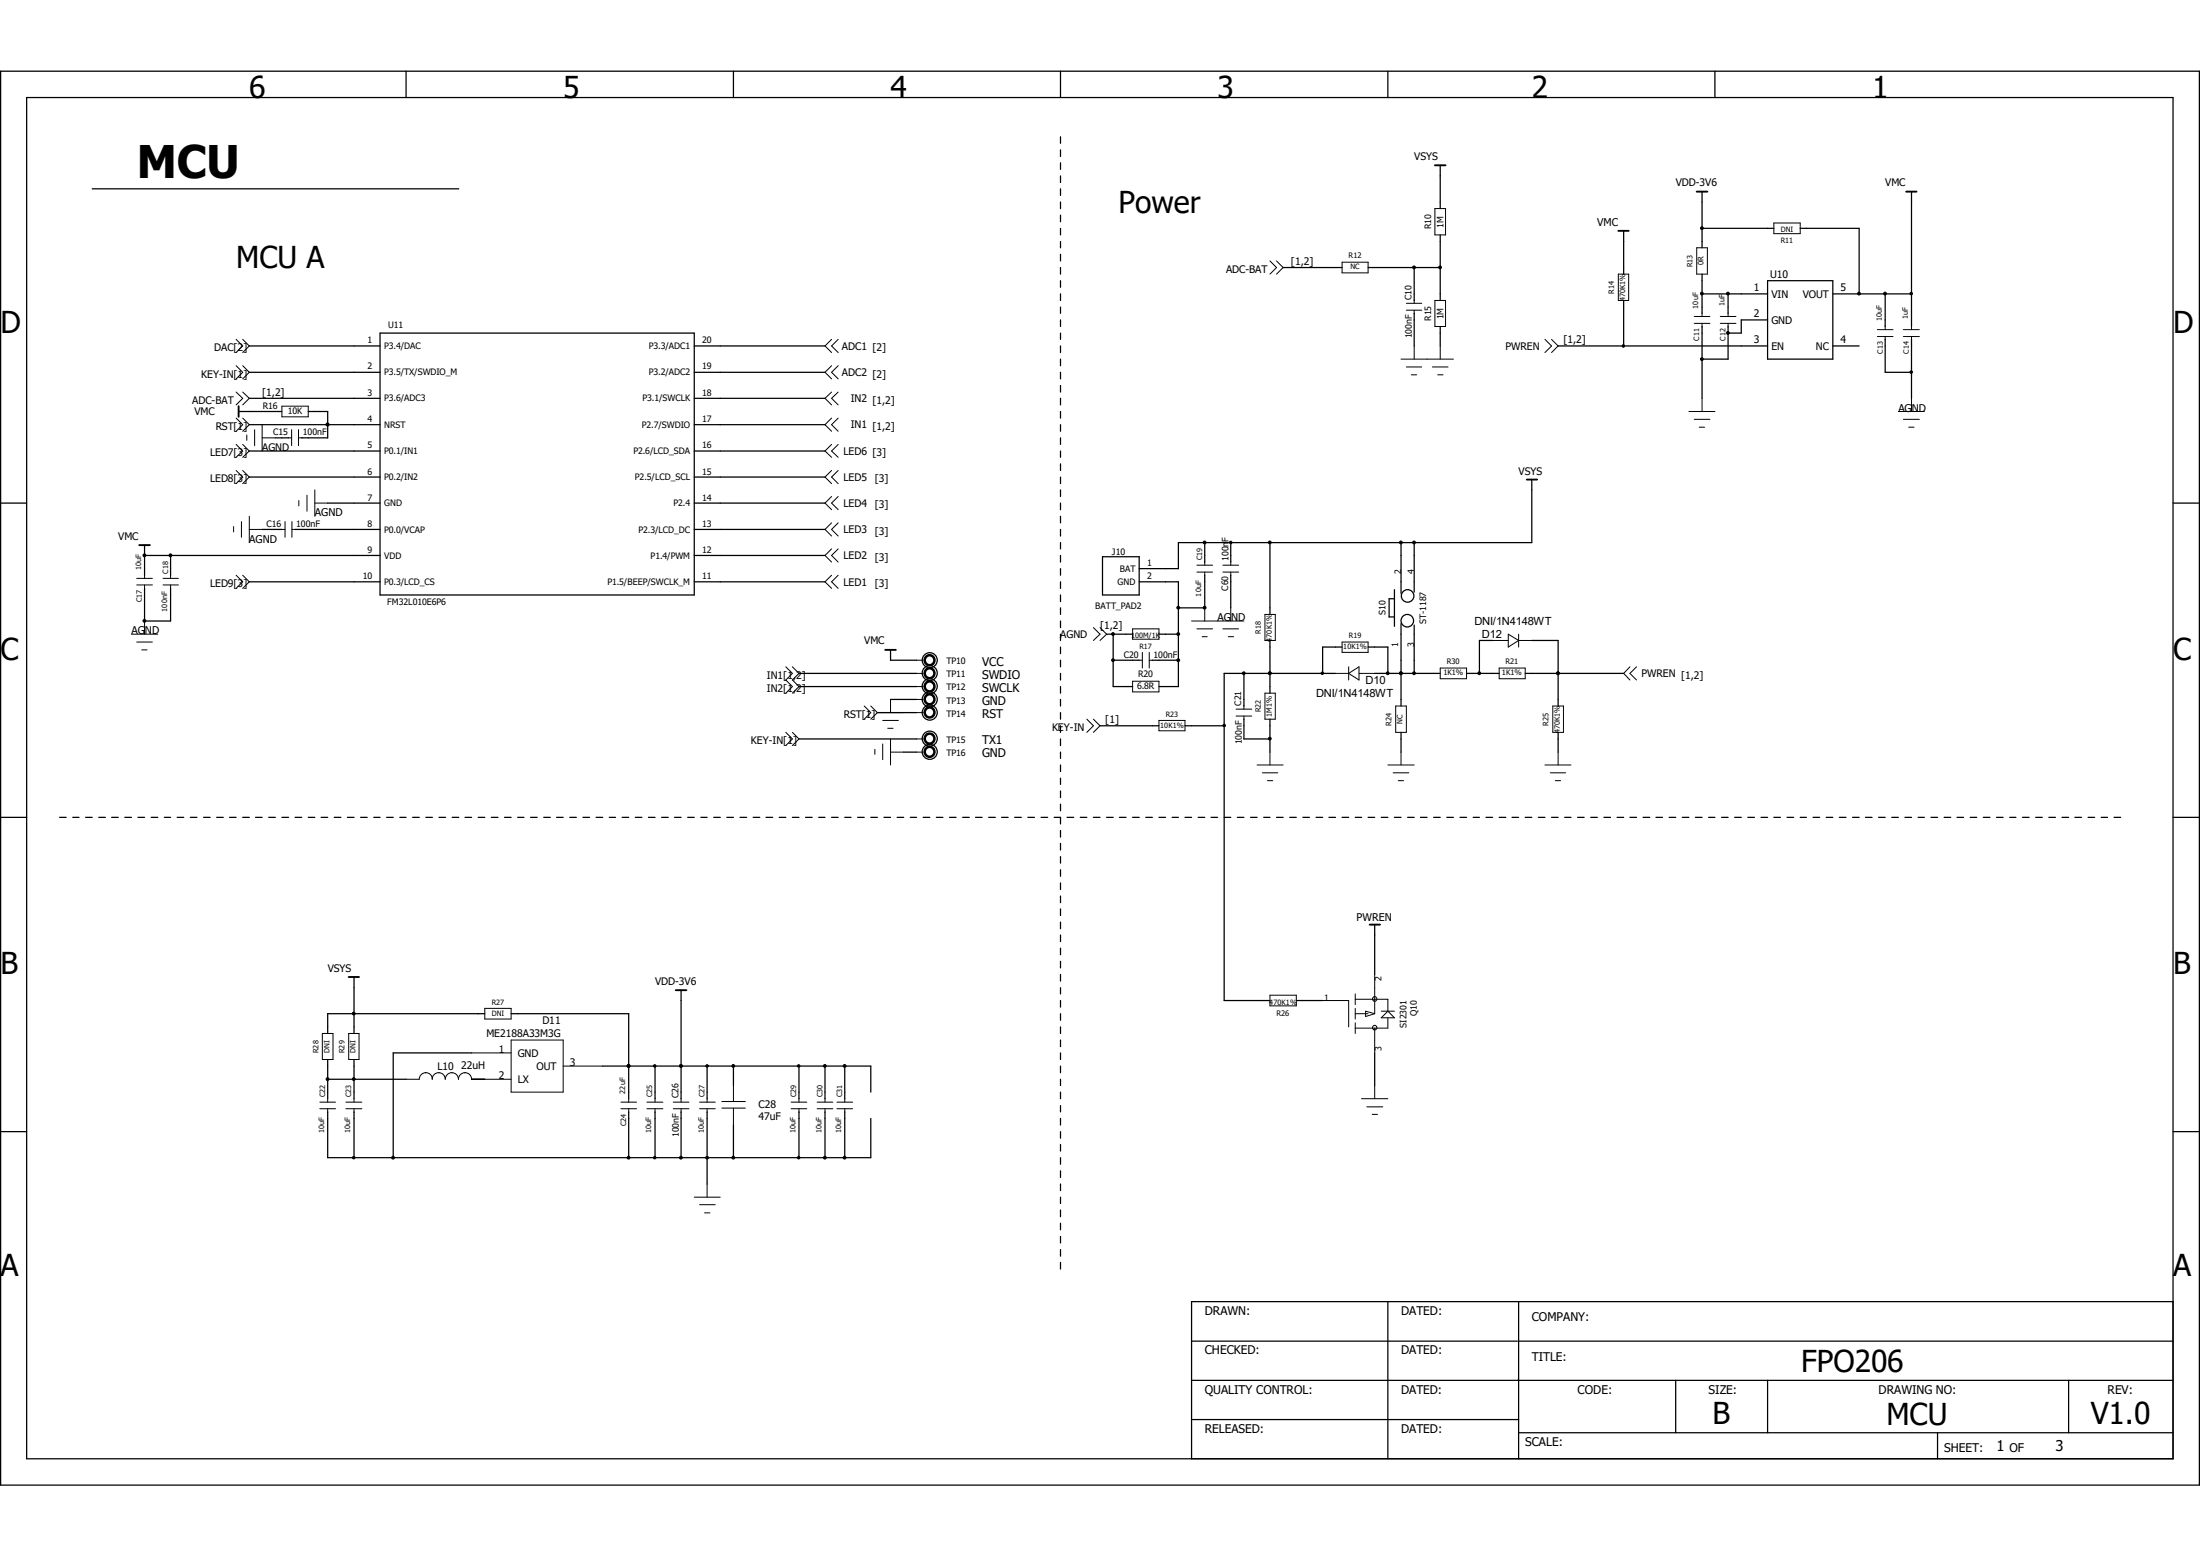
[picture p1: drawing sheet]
<svg xmlns="http://www.w3.org/2000/svg" width="297mm" height="210mm" viewBox="0 0 297 210" stroke-linecap="round" stroke-linejoin="round" font-family="sans-serif">
<g fill="none" stroke="#000" stroke-width=".17">
<path d="M.1 9.6h296.8v190.8h-296.8zM3.6 13.2h289.8v183.7h-289.8zM54.8 9.6v3.6M99 9.6v3.6M143.2 9.6v3.6M143.2 18.5v.8M187.4 9.6v3.6M231.5 9.6v3.6M12.4 25.5h49.5M143.2 20.2v.9M143.2 22v.9M143.2 23.7v.9"/>
<path d="M143.2 25.5v.9M143.2 27.3v.9M143.2 29v.9M143.2 30.8v.9M143.2 32.6v.8M143.2 34.3v.9M143.2 36.1v.9M143.2 37.9v.9M143.2 39.7v.9M173.2 36.1h8M184.7 36.1h9.7M190.9 36.1v4.5"/>
<path d="M194.4 22.3v5.9M194.4 31.7v8.9M219.2 31.2v5.8M229.8 30.8h.1M229.8 39.7h8.8M229.8 30.8h9.7M229.8 25.9v7.5M229.8 37v5.3M233.3 39.7v2.6M238.6 37.9h8.8v10.6h-8.8zM243 30.8h8v8.9M247.4 39.7h10.7"/>
<path d="M251 39.7h.1M254.5 39.7v4.4M258.1 25.9v18.2M32.2 55.5h5.9M33.7 46.7h17.6M33.7 50.2h17.6M33.7 53.8h17.6M33.7 57.3h17.6M37.2 59.1h1.7M41.6 55.5h2.6v3.6h-3.5M44.2 57.3h.1M51.3 45h42.4v35.3h-42.4z"/>
<path d="M93.7 46.7h17.7M93.7 50.2h17.7M93.7 53.8h17.7M93.7 57.3h17.7M143.2 41.4v.9M143.2 43.2v.9M143.2 45v.8M143.2 46.7v.9M143.2 48.5v.9M143.2 50.2v.9M143.2 52v.9M143.2 53.8v.9"/>
<path d="M143.2 55.5v.9M143.2 57.3v.9M143.2 59.1v.9M190.9 42.3v4.4M194.4 44.1v2.6M210.4 46.7h28.2M219.2 40.6v6.1M229.8 44.1v9.7M233.3 45h.1M233.3 44.1v4.4h-3.5M238.6 43.2h-3.5v1.8h-1.8M247.4 46.7h3.6"/>
<path d="M254.5 45.8v4.4h3.6M258.1 45.8v8M.1 67.9h3.5M19.5 75h.1M19.5 75h31.8M19.5 73.6v4M19.5 79.4v4.4M23 75v2.6M23 79.4v4.4h-3.5M33.7 78.5h17.6M33.7 60.9h17.6M33.7 64.4h17.6"/>
<path d="M35.4 71.5h2.7M39.8 71.5h11.5M44.2 67.9h7.1M93.7 67.9h17.7M93.7 71.5h17.7M93.7 78.5h17.7M93.7 60.9h17.7M93.7 64.4h17.7M93.7 75h17.7M143.2 60.9v.8M143.2 62.6v.9M143.2 64.4v.9"/>
<path d="M143.2 66.1v.9M143.2 67.9v.9M143.2 69.7v.9M143.2 71.5v.8M143.2 73.2v.9M143.2 75v.9M143.2 76.8v.8M143.2 78.5v.9M148.8 75.1h5v5.2h-5zM153.8 78.5h5.3v14.2h-2.6M162.6 73.2v2.7M162.6 77.6v4.4"/>
<path d="M166.2 73.2v2.7M166.2 77.6v4.4M171.4 73.2v9.7M188.3 79.6v4.9M189.1 73.2v6.9M190.9 73.2v6.7M206.8 64.7v8.5h-47.7v3.6h-5.3M293.4 67.9h3.5M19.5 83.8h.1M107.9 90.9h15.8M107.9 92.7h15.8M107.9 99.7h15.8"/>
<path d="M118.4 96.2h5.3M120.2 87.7v1.4h3.5M120.2 94.4h3.5M143.2 80.3v.9M143.2 82v.9M143.2 83.8v.9M143.2 85.6v.8M143.2 87.3v.9M143.2 89.1v.9M143.2 90.9v.9M143.2 92.7v.9M143.2 94.4v.9"/>
<path d="M143.2 96.2v.9M143.2 98v.8M143.2 99.7v.9M148.5 98h8M149.4 85.6h3.5M150.3 89.1h3.5M150.3 85.6v7.1h2.6M155.6 89.1h3.5M156.5 85.6h2.6M159.1 82h3.5M160 98h5.3M162.6 82h.1"/>
<path d="M165.3 98h.1M167.9 90.9v4.4M167.9 97.1v2.6h3.5M171.4 90.9h.1M171.4 86.4v7.2M171.4 97.1v4.4M180.3 90.9h-15v44.1h6.1M181.2 87.3h-2.6v3.6M184.7 87.3h2.7v3.6M185.6 90.9h8.8M188.3 80.8h-.8v2.5h.8M189.1 90.9h.1"/>
<path d="M189.1 84.2v11.1M189.1 98.8v2.7M190.9 84.4v6.5M198 90.9h4.4M201.5 86.4h-1.8v4.5M205.9 90.9h13.3M206.8 86.4h3.6v8.9M210.4 90.9h.1M210.4 98.8v2.7M.1 110.3h3.5M8 110.3h.9M9.8 110.3h.9"/>
<path d="M11.6 110.3h.8M13.3 110.3h.9M15.1 110.3h.9M16.8 110.3h.9M18.6 110.3h.9M20.4 110.3h.9M22.2 110.3h.8M23.9 110.3h.9M25.7 110.3h.9M27.5 110.3h.9M29.3 110.3h.8M31 110.3h.9"/>
<path d="M32.8 110.3h.9M34.5 110.3h.9M36.3 110.3h.9M38.1 110.3h.8M39.8 110.3h.9M41.6 110.3h.9M43.3 110.3h.9M45.1 110.3h.9M46.9 110.3h.9M48.7 110.3h.9M50.5 110.3h.8M52.2 110.3h.9"/>
<path d="M54 110.3h.8M55.7 110.3h.9M57.5 110.3h.9M59.3 110.3h.9M61 110.3h.9M62.8 110.3h.9M64.6 110.3h.8M66.3 110.3h.9M68.1 110.3h.9M69.9 110.3h.8M71.6 110.3h.9M73.4 110.3h.9"/>
<path d="M75.1 110.3h.9M76.9 110.3h.9M78.7 110.3h.9M80.5 110.3h.9M82.3 110.3h.8M84 110.3h.9M85.8 110.3h.9M87.5 110.3h.9M89.3 110.3h.9M91.1 110.3h.8M92.8 110.3h.9M94.6 110.3h.9"/>
<path d="M96.4 110.3h.8M98.1 110.3h.9M99.9 110.3h.9M101.7 110.3h.9M103.4 110.3h.9M105.2 110.3h.9M107 110.3h.9M108.8 110.3h.8M110.5 110.3h.9M112.3 110.3h.9M114 110.3h.9M115.8 110.3h.9"/>
<path d="M117.6 110.3h.8M119.3 110.3h.9M121.1 110.3h.9M122 101.5h1.7M122.9 110.3h.8M124.6 110.3h.9M126.4 110.3h.9M128.2 110.3h.9M130 110.3h.9M131.7 110.3h.9M133.5 110.3h.9M135.2 110.3h.9"/>
<path d="M137 110.3h.9M138.8 110.3h.9M140.5 110.3h.9M142.3 110.3h.9v.9M143.2 101.5v.9M143.2 103.3v.8M143.2 105v.9M143.2 106.8v.9M143.2 108.5v.9M143.2 112.1v.9M143.2 113.8v.9M143.2 115.6v.9"/>
<path d="M143.2 117.4v.9M143.2 119.2v.9M144.1 110.3h.8M145.8 110.3h.9M147.6 110.3h.9M149.4 110.3h.9M151.1 110.3h.9M152.9 110.3h.9M154.7 110.3h.9M156.5 110.3h.9M158.2 110.3h.9M160 110.3h.9"/>
<path d="M161.8 110.3h.8M163.5 110.3h.9M165.3 110.3h.9M167 110.3h.9M168.8 110.3h.9M170.6 110.3h.8M172.3 110.3h.9M174.1 110.3h.9M175.9 110.3h.9M177.7 110.3h.9M179.4 110.3h.9M181.2 110.3h.9"/>
<path d="M183 110.3h.8M184.7 110.3h.9M186.5 110.3h.9M188.3 110.3h.8M190 110.3h.9M191.8 110.3h.9M193.5 110.3h.9M195.3 110.3h.9M197.1 110.3h.9M198.9 110.3h.8M200.6 110.3h.9M202.4 110.3h.9"/>
<path d="M204.1 110.3h.9M205.9 110.3h.9M207.7 110.3h.9M209.5 110.3h.9M211.2 110.3h.9M213 110.3h.9M214.8 110.3h.8M216.5 110.3h.9M218.3 110.3h.9M220 110.3h.9M221.8 110.3h.9M223.6 110.3h.9"/>
<path d="M225.3 110.3h.9M227.1 110.3h.9M228.9 110.3h.9M230.7 110.3h.8M232.4 110.3h.9M234.2 110.3h.9M236 110.3h.9M237.7 110.3h.9M239.5 110.3h.9M241.3 110.3h.8M243 110.3h.9M244.8 110.3h.9"/>
<path d="M246.5 110.3h.9M248.3 110.3h.9M250.1 110.3h.9M251.8 110.3h.9M253.6 110.3h.9M255.4 110.3h.9M257.2 110.3h.9M259 110.3h.8M260.7 110.3h.9M262.5 110.3h.9M264.2 110.3h.9M266 110.3h.9"/>
<path d="M267.8 110.3h.8M269.5 110.3h.9M271.3 110.3h.9M273 110.3h.9M274.8 110.3h.9M276.6 110.3h.9M278.4 110.3h.9M280.1 110.3h.9M281.9 110.3h.9M283.7 110.3h.8M285.4 110.3h.9M293.4 110.3h3.5"/>
<path d="M47.8 136.8h.1M47.8 131.9v7.6M65.4 136.8h-21.2v2.7M69 136.8h15.9v11.5M91.9 133.6v14.7M143.2 120.9v.9M143.2 122.7v.9M143.2 124.5v.8M143.2 126.2v.9M143.2 128v.9M143.2 129.8v.8M143.2 131.5v.9"/>
<path d="M143.2 133.3v.9M143.2 135v.9M143.2 136.8v.9M143.2 138.6v.9M175 135h3.6M185.6 124.8v6.7M.1 152.7h3.5M44.2 143v5.3M44.2 150.1v6.2h73.4v-5.3M44.2 145.7h10.6M47.8 145.7h.1M47.8 143v5.3"/>
<path d="M47.8 150.1v6.2M63.7 145.7h1.7M63.7 142.1h-10.6v14.2M81.4 143.9h36.2v3.5M84.9 143.9h.1M84.9 150.1v6.2M88.4 143.9v4.4M88.4 150.1v6.2M91.9 143.9h.1M91.9 150.1v6.2M95.5 156.3h.1M95.5 143.9v4.4"/>
<path d="M95.5 150.1v9.7M99 143.9v2.6M99 151.8v4.5M107.9 143.9v4.4M107.9 150.1v6.2M111.4 143.9v4.4M111.4 150.1v6.2M114 143.9v4.4M114 150.1v6.2M143.2 140.4v.9M143.2 142.1v.9M143.2 143.9v.9"/>
<path d="M143.2 145.7v.8M143.2 147.4v.9M143.2 149.2v.9M143.2 151v.8M143.2 152.7v.9M143.2 154.5v.9M143.2 156.3v.8M143.2 158v.9M143.2 159.8v.9M185.6 142.1v4.4M293.4 152.7h3.5M143.2 161.6v.8"/>
<path d="M143.2 163.3v.9M143.2 165.1v.9M143.2 166.9v.9M143.2 168.7v.8M143.2 170.4v.9M187.4 175.7v21.2M205 175.7v21.2M293.4 175.7h-132.5v21.2M160.9 181h44M160.9 186.3h132.5M160.9 191.6h44.1M205 193.4h88.4"/>
<path d="M205 181h88.4M226.2 186.3v7.1M238.6 186.3v7.1M261.6 193.4v3.5M279.3 186.3v7.1"/>
<circle cx="125.5" cy="89.1" r="1.02"/>
<circle cx="125.5" cy="99.7" r="1.02"/>
<circle cx="125.5" cy="92.6" r="1.02"/>
<circle cx="125.5" cy="94.4" r="1.02"/>
<circle cx="125.5" cy="90.8" r="1.02"/>
<circle cx="125.5" cy="96.2" r="1.02"/>
<circle cx="190" cy="83.8" r=".85"/>
<circle cx="190" cy="80.4" r=".85"/>
<circle cx="125.5" cy="101.5" r="1.02"/>
</g>
<g fill="none" stroke="#000" stroke-width=".14">
<path d="M171.4 35.2l.9 .9-.9 .9M172.3 35.2l.9 .9-.9 .9M181.2 35.4h3.5v1.4h-3.5zM193.7 28.2h1.5v3.5h-1.5zM218.5 37h1.4v3.6h-1.4zM229.1 33.4h1.4v3.6h-1.4zM239.5 30.1h3.5v1.4h-3.5zM31.9 56.4l.9 .9-.9 .9M31.9 60l.9 .9-.9 .8M31.9 49.4l.9 .8-.9 .9M31.9 52.9l.9 .9-.9 .9M31.9 45.8l.9 .9-.9 .9"/>
<path d="M32.8 56.4l.9 .9-.9 .9M32.8 60l.9 .9-.9 .8M32.8 49.4l.9 .8-.9 .9M32.8 52.9l.9 .9-.9 .9M32.8 45.8l.9 .9-.9 .9M33.3 58.7v.7M34.4 58v2.2M35.4 59.1h1.8M35.4 57.3v3.6M38.1 54.8h3.5v1.5h-3.5zM38.9 59.1h.5M39.4 58v2.2"/>
<path d="M40.3 58v2.2M40.3 59.1h.5M112.3 52.9l-.9 .9 .9 .9M112.3 56.4l-.9 .9 .9 .9M112.3 49.4l-.9 .8 .9 .9M112.3 45.8l-.9 .9 .9 .9M112.3 60l-.9 .9 .9 .8M113.2 52.9l-.9 .9 .9 .9M113.2 56.4l-.9 .9 .9 .9M113.2 49.4l-.9 .8 .9 .9M113.2 45.8l-.9 .9 .9 .9M113.2 60l-.9 .9 .9 .8"/>
<path d="M189.1 48.5h7.1M189.9 40.9h2M189.9 41.9h2M189.9 49.5h2M190.5 50.6h.8M190.9 40.5v.4M190.9 41.9v.5M190.9 46.7v1.8M193.4 49.5h2.1M193.7 40.6h1.5v3.5h-1.5zM194.1 50.6h.7M194.4 46.7v1.8"/>
<path d="M208.6 45.8l.9 .9-.9 .9M209.5 45.8l.9 .9-.9 .9M228 55.5h3.5M228.7 43.6h2.1M228.7 42.7h2.1M228.7 56.6h2.1M229.4 57.7h.7M229.8 42.2v.5M229.8 43.6v.6M229.8 53.8v1.7M232.2 43.6h2.2M232.2 42.7h2.2"/>
<path d="M233.3 42.2v.5M233.3 43.6v.6M253.4 45.4h2.2M253.4 44.5h2.2M254.5 44v.5M254.5 45.4v.5M256.3 55.5h3.5M257 45.4h2.1M257 44.5h2.1M257 56.6h2.1M257.7 57.7h.7M258.1 44v.5"/>
<path d="M258.1 45.4v.5M258.1 53.8v1.7M18.5 78.1h2.1M18.5 79h2.1M19.5 77.6v.5M19.5 79v.5M22 78.1h2.1M22 79h2.1M23 77.6v.5M23 79v.5M31.5 71.1v.7M31.9 63.5l.9 .9-.9 .9"/>
<path d="M31.9 77.6l.9 .9-.9 .9M32.6 70.4v2.1M32.8 63.5l.9 .9-.9 .9M32.8 77.6l.9 .9-.9 .9M33.7 71.5h1.7M33.7 69.7v3.5M38 71.5h.5M38.5 70.4v2.1M39.4 70.4v2.1M39.4 71.5h.5M40.3 67.6v.7M41.4 66.8v2.2"/>
<path d="M42.5 67.9h1.7M42.5 66.1v3.6M112.3 63.5l-.9 .9 .9 .9M112.3 67l-.9 .9 .9 .9M112.3 74.1l-.9 .9 .9 .9M112.3 70.6l-.9 .9 .9 .8M112.3 77.6l-.9 .9 .9 .9M113.2 63.5l-.9 .9 .9 .9M113.2 67l-.9 .9 .9 .9M113.2 74.1l-.9 .9 .9 .9M113.2 70.6l-.9 .9 .9 .8M113.2 77.6l-.9 .9 .9 .9"/>
<path d="M161.6 76.3h2.1M161.6 77.2h2.1M162.6 75.8v.5M162.6 77.2v.5M165.1 76.3h2.1M165.1 77.2h2.1M166.2 75.8v.5M166.2 77.2v.5M17.7 85.6h3.6M18.5 86.7h2.1M19.1 87.7h.8M19.5 83.8v1.8"/>
<path d="M106.1 90l.9 .9-.9 .9 .9 .9-.9 .9M106.1 98.8l.9 .9-.9 .9M107 90l.9 .9-.9 .9 .9 .9-.9 .9M107 98.8l.9 .9-.9 .9M116.7 95.3l.9 .9-.9 .9M117.6 95.3l.8 .9M118.4 96.2h3.6M118.4 96.2l-.8 .9M119.2 97.2h2.1M119.8 98.3h.8M120.2 94.4v1.8M120.2 99.7v3.6"/>
<path d="M123.7 89.1h.9M123.7 90.9h.9M123.7 92.7h.9M123.7 94.4h.9M123.7 99.7h.9M123.7 96.2h.9M146.7 97.1l.9 .9-.9 .8M147.6 97.1l.9 .9-.9 .8M147.6 84.7l.9 .9-.9 .8M148.5 84.7l.9 .9-.9 .8M152.9 84.9h3.6v1.4h-3.6zM152.9 91.9h3.6v1.5h-3.6z"/>
<path d="M153.7 89.1h.5M154.2 88.1v2.1M155.2 89.1h.4M155.2 88.1v2.1M156.5 97.2h3.5v1.4h-3.5zM160.9 83.8h7M161.6 84.9h2.1M162.3 85.9h.7M162.6 82v1.8M165.1 84.9h2.1M165.8 85.9h.7M166.2 82v1.8"/>
<path d="M166.9 95.7h2.1M166.9 96.6h2.1M167.9 95.2v.5M167.9 96.6v.5M170.8 82.9h1.4v3.5h-1.4zM170.8 93.6h1.4v3.5h-1.4zM180.3 90.9h1.8M181.2 86.7h3.5v1.4h-3.5zM182.1 90.9l1.4-.9v1.8zM182.1 90v1.8M183.5 90.9h2.1M188.4 95.3h1.5v3.5h-1.5z"/>
<path d="M194.4 90.2h3.6v1.4h-3.6zM201.5 86.4h2.1M202.4 90.2h3.5v1.4h-3.5zM203.6 85.6l1.4 .8-1.4 .9zM205 86.4h1.8M205 85.6v1.7M209.6 95.3h1.5v3.5h-1.5zM220 90l-.8 .9 .8 .9M220.9 90l-.9 .9 .9 .9M118.1 101.1v.7M119.2 100.4v2.1M120.2 101.5h1.8"/>
<path d="M123.7 101.5h.9M169.7 103.3h3.5M170.4 104.3h2.1M171.1 105.4h.7M171.4 101.5v1.8M187.4 103.3h3.5M188.1 104.3h2.1M188.8 105.4h.7M189.1 101.5v1.8M208.6 103.3h3.5M209.3 104.3h2.1M210 105.4h.7"/>
<path d="M210.4 101.5v1.8M43.5 139.5h1.5v3.5h-1.5zM47.1 139.5h1.4v3.5h-1.4zM65.4 136.1h3.6v1.4h-3.6zM171.4 134.3h3.6v1.5h-3.6zM178.6 135h3.5v3.6M183 134.2v1.4M183 136.1v1.4M183 138v1.5M183 134.9h4.4v1.6M183 136.8h1.7M184.4 136.5l1.2 .3-1.2 .4z"/>
<path d="M185.6 131.5v5.3M185.6 138.8v3.3M186.5 136.5h1.8M186.5 137.4l.9-.9 .9 .9zM187.4 137.4v1.4h-4.4M43.2 148.8h2.1M43.2 149.6h2.1M44.2 148.3v.5M44.2 149.6v.6M46.7 148.8h2.2M46.7 149.6h2.2M47.8 148.3v.5"/>
<path d="M47.8 149.6v.6M57.5 144.8a.78 .78 0 0 0-.9 .9h-1.8M57.5 144.8a.89 .89 0 0 1 .9 .9M59.2 144.8a.89 .89 0 0 1 .9 .9 .83 .83 0 0 1 .9-.9M59.3 144.8a.79 .79 0 0 0-1 .9M61 144.8a.89 .89 0 0 1 .9 .9 .82 .82 0 0 1 .9-.9M62.8 144.8a.89 .89 0 0 1 .9 .9h5.3M63.7 142.1h5.3M69 140.4h7v7h-7zM76 143.9h5.4M83.8 148.8h2.1M83.8 149.6h2.1"/>
<path d="M84.9 148.3v.5M84.9 149.6v.6M87.3 148.8h2.2M87.3 149.6h2.2M88.4 148.3v.5M88.4 149.6v.6M90.9 148.8h2.1M90.9 149.6h2.1M91.9 148.3v.5M91.9 149.6v.6M94.4 148.8h2.2M94.4 149.6h2.2"/>
<path d="M95.5 148.3v.5M95.5 149.6v.6M95.5 159.8v1.8M97.5 149.6h3.1M97.5 148.7h3.1M99 146.5v2.2M99 149.6v2.2M106.8 148.8h2.1M106.8 149.6h2.1M107.9 148.3v.5M107.9 149.6v.6M110.3 148.8h2.1"/>
<path d="M110.3 149.6h2.1M111.4 148.3v.5M111.4 149.6v.6M113 148.8h2.1M113 149.6h2.1M114 148.3v.5M114 149.6v.6M183.8 148.3h3.6M184.5 149.4h2.2M185.3 150.4h.7M185.6 146.5v1.8M93.7 161.6h3.5"/>
<path d="M94.4 162.6h2.2M95.1 163.7h.7"/>
<circle cx="185.6" cy="134.8" r=".31"/>
<circle cx="185.6" cy="138.7" r=".31"/>
</g>
<g fill="none" stroke="#000" stroke-width=".34">
<circle cx="125.5" cy="96.2" r=".67"/>
<circle cx="125.5" cy="89.1" r=".67"/>
<circle cx="125.5" cy="90.9" r=".67"/>
<circle cx="125.5" cy="99.7" r=".67"/>
<circle cx="125.5" cy="92.6" r=".67"/>
<circle cx="125.5" cy="94.4" r=".67"/>
<circle cx="125.5" cy="101.5" r=".67"/>
</g>
<path d="M193.7 22.3h1.5M218.5 31.2h1.4M229.1 25.9h1.4M257.3 25.9h1.4M32.2 54.8v1.5M18.8 73.6h1.4M206.1 64.7h1.4M119.5 87.7h1.4M47.1 131.9h1.4M91.2 133.6h1.5M184.9 124.8h1.4" fill="none" stroke="#000" stroke-width=".25"/>
<g fill="#000" stroke="#000" stroke-width=".14">
<circle cx="190.9" cy="36.1" r=".19"/>
<circle cx="194.4" cy="36.1" r=".19"/>
<circle cx="229.8" cy="30.8" r=".19"/>
<circle cx="229.8" cy="39.6" r=".19"/>
<circle cx="233.3" cy="39.6" r=".19"/>
<circle cx="251" cy="39.6" r=".19"/>
<circle cx="254.5" cy="39.6" r=".19"/>
<circle cx="258" cy="39.6" r=".17"/>
<circle cx="44.2" cy="57.3" r=".19"/>
<circle cx="219.2" cy="46.7" r=".17"/>
<circle cx="229.8" cy="48.5" r=".19"/>
<circle cx="233.3" cy="44.9" r=".19"/>
<circle cx="258" cy="50.2" r=".17"/>
<circle cx="19.5" cy="75" r=".19"/>
<circle cx="23" cy="75" r=".19"/>
<circle cx="162.6" cy="73.2" r=".19"/>
<circle cx="166.2" cy="73.2" r=".17"/>
<circle cx="171.4" cy="73.2" r=".19"/>
<circle cx="189.1" cy="73.2" r=".19"/>
<circle cx="190.9" cy="73.2" r=".19"/>
<circle cx="19.5" cy="83.8" r=".19"/>
<circle cx="150.3" cy="85.6" r=".19"/>
<circle cx="150.3" cy="89.1" r=".19"/>
<circle cx="159.1" cy="85.6" r=".19"/>
<circle cx="159.1" cy="82" r=".19"/>
<circle cx="159.1" cy="89.1" r=".19"/>
<circle cx="162.6" cy="82" r=".19"/>
<circle cx="165.3" cy="97.9" r=".17"/>
<circle cx="167.9" cy="90.9" r=".19"/>
<circle cx="171.4" cy="90.9" r=".19"/>
<circle cx="171.4" cy="99.7" r=".19"/>
<circle cx="178.5" cy="90.9" r=".17"/>
<circle cx="187.3" cy="90.9" r=".19"/>
<circle cx="189.1" cy="90.9" r=".19"/>
<circle cx="190.9" cy="90.9" r=".19"/>
<circle cx="199.7" cy="90.9" r=".19"/>
<circle cx="210.3" cy="90.9" r=".19"/>
<circle cx="47.8" cy="136.8" r=".17"/>
<circle cx="44.2" cy="145.6" r=".19"/>
<circle cx="47.8" cy="156.3" r=".17"/>
<circle cx="47.8" cy="145.6" r=".17"/>
<circle cx="53.1" cy="156.3" r=".19"/>
<circle cx="84.9" cy="156.3" r=".19"/>
<circle cx="84.9" cy="143.9" r=".19"/>
<circle cx="88.4" cy="143.9" r=".17"/>
<circle cx="88.4" cy="156.3" r=".17"/>
<circle cx="91.9" cy="143.9" r=".19"/>
<circle cx="91.9" cy="156.3" r=".19"/>
<circle cx="95.5" cy="156.3" r=".17"/>
<circle cx="95.5" cy="143.9" r=".17"/>
<circle cx="99" cy="143.9" r=".19"/>
<circle cx="99" cy="156.3" r=".19"/>
<circle cx="107.8" cy="143.9" r=".17"/>
<circle cx="107.8" cy="156.3" r=".17"/>
<circle cx="111.4" cy="143.9" r=".19"/>
<circle cx="111.4" cy="156.3" r=".19"/>
<circle cx="114" cy="143.9" r=".19"/>
<circle cx="114" cy="156.3" r=".19"/>
</g>
<text font-size="6.1" x="18.5" y="24.1">MCU</text>
<g font-size="4.1">
<text x="33.7" y="13.2">6</text>
<text x="76" y="13.2">5</text>
<text x="120.2" y="13.2">4</text>
<text x="164.4" y="13.2">3</text>
<text x="206.8" y="13.2">2</text>
<text x="252.7" y="13.2">1</text>
<text x="151" y="28.7">Power</text>
<text x="31.9" y="36.1">MCU A</text>
<text x=".1" y="45">D</text>
<text x="293.4" y="45">D</text>
<text x=".1" y="89.1">C</text>
<text x="293.4" y="89.1">C</text>
<text x=".1" y="131.5">B</text>
<text x="293.4" y="131.5">B</text>
<text x=".1" y="172.2">A</text>
<text x="293.4" y="172.2">A</text>
<text x="243.2" y="185.2">FPO206</text>
<text x="231.2" y="192.2">B</text>
<text x="254.7" y="192.3">MCU</text>
<text x="282.3" y="192.2">V1.0</text>
</g>
<g font-size="2">
<text x="269.5" y="195.9">1</text>
<text x="277.5" y="195.9">3</text>
</g>
<g font-size="1.6">
<text x="132.6" y="89.8">VCC</text>
<text x="132.6" y="91.6">SWDIO</text>
<text x="132.6" y="93.4">SWCLK</text>
<text x="132.6" y="95.1">GND</text>
<text x="132.6" y="100.4">TX1</text>
<text x="132.6" y="96.9">RST</text>
<text x="132.6" y="102.2">GND</text>
<text x="162.6" y="177.5">DRAWN:</text>
<text x="189.1" y="177.5">DATED:</text>
<text x="206.8" y="178.4">COMPANY:</text>
<text x="162.6" y="182.8">CHECKED:</text>
<text x="189.1" y="182.8">DATED:</text>
<text x="206.8" y="183.6">TITLE:</text>
<text x="162.6" y="188.1">QUALITY CONTROL:</text>
<text x="189.2" y="188.1">DATED:</text>
<text x="213" y="188.1">CODE:</text>
<text x="230.7" y="188.1">SIZE:</text>
<text x="253.6" y="188.1">DRAWING NO:</text>
<text x="284.5" y="188.1">REV:</text>
<text x="162.6" y="193.4">RELEASED:</text>
<text x="189.1" y="193.4">DATED:</text>
<text x="205.9" y="195.1">SCALE:</text>
<text x="262.5" y="196">SHEET:</text>
<text x="271.3" y="196">OF</text>
</g>
<g font-size="1.5">
<text x="199.1" y="84.4">DNI/1N4148WT</text>
<text x="200.1" y="86.1">D12</text>
<text x="177.7" y="94.1">DNI/1N4148WT</text>
<text x="184.4" y="92.3">D10</text>
</g>
<g font-size="1.4">
<text x="190.9" y="21.6">VSYS</text>
<text x="226.2" y="25.1">VDD-3V6</text>
<text x="254.5" y="25.1">VMC</text>
<text x="174.3" y="35.8">[1,2]</text>
<text x="215.6" y="30.5">VMC</text>
<text x="165.5" y="36.8">ADC-BAT</text>
<text x="236.8" y="39.3">1</text>
<text x="239" y="37.5">U10</text>
<text x="239.1" y="40.2">VIN</text>
<text x="243.4" y="40.2">VOUT</text>
<text x="248.5" y="39.3">5</text>
<text x="28.9" y="47.4">DAC[2]</text>
<text x="113.7" y="47.2">ADC1 [2]</text>
<text x="203.2" y="47.2">PWREN</text>
<text x="211.1" y="46.4">[1,2]</text>
<text x="236.8" y="42.8">2</text>
<text x="236.8" y="46.4">3</text>
<text x="239.1" y="43.7">GND</text>
<text x="239.1" y="47.2">EN</text>
<text x="245.2" y="47.2">NC</text>
<text x="248.5" y="46.4">4</text>
<text x="27.2" y="51">KEY-IN[1]</text>
<text x="35.4" y="53.4">[1,2]</text>
<text x="113.7" y="50.8">ADC2 [2]</text>
<text x="26" y="54.5">ADC-BAT</text>
<text x="26.2" y="56">VMC</text>
<text x="29.1" y="58">RST[1]</text>
<text x="114.9" y="54.3">IN2 [1,2]</text>
<text x="114.9" y="57.8">IN1 [1,2]</text>
<text x="256.3" y="55.5">AGND</text>
<text x="28.4" y="65.1">LED8[3]</text>
<text x="28.4" y="61.6">LED7[3]</text>
<text x="35.4" y="60.9">AGND</text>
<text x="113.9" y="61.4">LED6 [3]</text>
<text x="113.9" y="64.9">LED5</text>
<text x="118.1" y="65.1">[3]</text>
<text x="205" y="64.2">VSYS</text>
<text x="42.5" y="69.7">AGND</text>
<text x="113.9" y="68.4">LED4</text>
<text x="113.9" y="72">LED3</text>
<text x="118.1" y="68.6">[3]</text>
<text x="16" y="72.9">VMC</text>
<text x="33.7" y="73.2">AGND</text>
<text x="113.9" y="75.5">LED2</text>
<text x="118.1" y="75.7">[3]</text>
<text x="118.1" y="72.2">[3]</text>
<text x="28.4" y="79.2">LED9[3]</text>
<text x="113.9" y="79">LED1</text>
<text x="118.1" y="79.2">[3]</text>
<text x="164.4" y="83.8">AGND</text>
<text x="17.7" y="85.6">AGND</text>
<text x="116.7" y="87">VMC</text>
<text x="143.1" y="86.1">AGND</text>
<text x="148.5" y="84.9">[1,2]</text>
<text x="103.5" y="91.6">IN1[1,2]</text>
<text x="103.5" y="93.4">IN2[1,2]</text>
<text x="221.6" y="91.4">PWREN [1,2]</text>
<text x="101.4" y="100.4">KEY-IN[1]</text>
<text x="113.9" y="96.9">RST[1]</text>
<text x="142" y="98.6">KEY-IN</text>
<text x="149.2" y="97.6">[1]</text>
<text x="183.1" y="124.3">PWREN</text>
<text x="44.2" y="131.1">VSYS</text>
<text x="88.4" y="132.9">VDD-3V6</text>
<text x="65.7" y="140">ME2188A33M3G</text>
<text x="67.4" y="142.1">1</text>
<text x="69.9" y="142.6">GND</text>
<text x="73.2" y="138.2">D11</text>
<text x="76.9" y="143.9">3</text>
<text x="59.1" y="144.4">L10</text>
<text x="62.3" y="144.2">22uH</text>
<text x="67.4" y="145.7">2</text>
<text x="69.9" y="146.2">LX</text>
<text x="72.4" y="144.4">OUT</text>
<text x="102.4" y="149.6">C28</text>
<text x="102.4" y="151.1">47uF</text>
</g>
<g font-size="1.2">
<text x="193.2" y="30.9" transform="rotate(-90 193.2 30.9)">R10</text>
<text x="194.9" y="30.7" transform="rotate(-90 194.9 30.7)">1M</text>
<text x="190.5" y="40.5" transform="rotate(-90 190.5 40.5)">C10</text>
<text x="49.6" y="46.4">1</text>
<text x="51.9" y="47.1">P3.4/DAC</text>
<text x="52.4" y="44.2">U11</text>
<text x="87.6" y="47.1">P3.3/ADC1</text>
<text x="94.8" y="46.4">20</text>
<text x="190.6" y="45.7" transform="rotate(-90 190.6 45.7)">100nF</text>
<text x="193.2" y="43.3" transform="rotate(-90 193.2 43.3)">R15</text>
<text x="194.9" y="43.1" transform="rotate(-90 194.9 43.1)">1M</text>
<text x="49.6" y="49.9">2</text>
<text x="49.6" y="53.4">3</text>
<text x="51.9" y="50.7">P3.5/TX/SWDIO_M</text>
<text x="87.6" y="50.7">P3.2/ADC2</text>
<text x="94.8" y="53.4">18</text>
<text x="94.8" y="49.9">19</text>
<text x="35.5" y="55.2">R16</text>
<text x="36.9" y="58.7">C15</text>
<text x="38.9" y="55.9">10K</text>
<text x="40.9" y="58.7">100nF</text>
<text x="49.6" y="57">4</text>
<text x="51.9" y="54.2">P3.6/ADC3</text>
<text x="51.9" y="57.7">NRST</text>
<text x="86.7" y="57.7">P2.7/SWDIO</text>
<text x="86.7" y="54.2">P3.1/SWCLK</text>
<text x="94.8" y="57">17</text>
<text x="49.6" y="60.5">5</text>
<text x="49.6" y="64.1">6</text>
<text x="51.9" y="61.3">P0.1/IN1</text>
<text x="51.9" y="64.8">P0.2/IN2</text>
<text x="85.5" y="61.3">P2.6/LCD_SDA</text>
<text x="85.7" y="64.8">P2.5/LCD_SCL</text>
<text x="94.8" y="64.1">15</text>
<text x="94.8" y="60.5">16</text>
<text x="36" y="71.1">C16</text>
<text x="40" y="71.1">100nF</text>
<text x="49.6" y="67.6">7</text>
<text x="49.6" y="71.1">8</text>
<text x="51.9" y="68.3">GND</text>
<text x="51.9" y="71.9">P0.0/VCAP</text>
<text x="86.2" y="71.9">P2.3/LCD_DC</text>
<text x="90.9" y="68.3">P2.4</text>
<text x="94.8" y="71.1">13</text>
<text x="94.8" y="67.6">14</text>
<text x="49.6" y="74.6">9</text>
<text x="51.9" y="75.4">VDD</text>
<text x="87.8" y="75.4">P1.4/PWM</text>
<text x="94.8" y="74.6">12</text>
<text x="150.1" y="75">J10</text>
<text x="151.2" y="77.2">BAT</text>
<text x="154.9" y="76.4">1</text>
<text x="165.9" y="75.7" transform="rotate(-90 165.9 75.7)">100nF</text>
<text x="189.1" y="77.5" transform="rotate(-90 189.1 77.5)">2</text>
<text x="190.9" y="77.5" transform="rotate(-90 190.9 77.5)">4</text>
<text x="49" y="78.1">10</text>
<text x="51.9" y="79">P0.3/LCD_CS</text>
<text x="52.3" y="81.7">FM32L010E6P6</text>
<text x="82" y="79">P1.5/BEEP/SWCLK_M</text>
<text x="94.8" y="78.1">11</text>
<text x="147.9" y="82.3">BATT_PAD2</text>
<text x="150.9" y="79">GND</text>
<text x="154.9" y="78.1">2</text>
<text x="165.8" y="79.7" transform="rotate(-90 165.8 79.7)">C60</text>
<text x="187" y="83" transform="rotate(-90 187 83)">S10</text>
<text x="127.8" y="89.7">TP10</text>
<text x="151.7" y="88.8">C20</text>
<text x="155.7" y="88.8">100nF</text>
<text x="188.8" y="87.3" transform="rotate(-90 188.8 87.3)">1</text>
<text x="190.9" y="87.3" transform="rotate(-90 190.9 87.3)">3</text>
<text x="192.5" y="84.2" transform="rotate(-90 192.5 84.2)">ST-1187</text>
<text x="127.8" y="91.4">TP11</text>
<text x="127.8" y="93.2">TP12</text>
<text x="127.8" y="95">TP13</text>
<text x="153.5" y="93">6.8R</text>
<text x="153.7" y="91.4">R20</text>
<text x="167.6" y="95.2" transform="rotate(-90 167.6 95.2)">C21</text>
<text x="127.8" y="100.2">TP15</text>
<text x="127.8" y="96.7">TP14</text>
<text x="167.6" y="100.5" transform="rotate(-90 167.6 100.5)">100nF</text>
<text x="127.8" y="102">TP16</text>
<text x="178.8" y="135">1</text>
<text x="186.5" y="132.4" transform="rotate(-90 186.5 132.4)">2</text>
<text x="191.3" y="137.2" transform="rotate(-90 191.3 137.2)">Q10</text>
<text x="186.5" y="141.9" transform="rotate(-90 186.5 141.9)">3</text>
<text x="189.9" y="138.7" transform="rotate(-90 189.9 138.7)">SI2301</text>
<text x="91.6" y="148.2" transform="rotate(-90 91.6 148.2)">C26</text>
<text x="91.7" y="153.5" transform="rotate(-90 91.7 153.5)">100nF</text>
</g>
<g font-size="1">
<text x="182.1" y="34.9">R12</text>
<text x="230" y="35.8" transform="rotate(-90 230 35.8)">0R</text>
<text x="240.4" y="32.8">R11</text>
<text x="240.4" y="31.3">DNI</text>
<text x="182.3" y="36.4">NC</text>
<text x="217.9" y="39.7" transform="rotate(-90 217.9 39.7)">R14</text>
<text x="219.4" y="40.7" transform="rotate(-90 219.4 40.7)">470K1%</text>
<text x="228.5" y="36.1" transform="rotate(-90 228.5 36.1)">R13</text>
<text x="229.3" y="41.7" transform="rotate(-90 229.3 41.7)">10uF</text>
<text x="232.8" y="41.4" transform="rotate(-90 232.8 41.4)">1uF</text>
<text x="229.4" y="46" transform="rotate(-90 229.4 46)">C11</text>
<text x="233" y="46" transform="rotate(-90 233 46)">C12</text>
<text x="254" y="43.4" transform="rotate(-90 254 43.4)">10uF</text>
<text x="254.2" y="47.8" transform="rotate(-90 254.2 47.8)">C13</text>
<text x="257.6" y="43.1" transform="rotate(-90 257.6 43.1)">1uF</text>
<text x="257.7" y="47.8" transform="rotate(-90 257.7 47.8)">C14</text>
<text x="19.1" y="77" transform="rotate(-90 19.1 77)">10uF</text>
<text x="22.7" y="77.4" transform="rotate(-90 22.7 77.4)">C18</text>
<text x="162.3" y="75.6" transform="rotate(-90 162.3 75.6)">C19</text>
<text x="19.1" y="81.3" transform="rotate(-90 19.1 81.3)">C17</text>
<text x="22.6" y="82.5" transform="rotate(-90 22.6 82.5)">100nF</text>
<text x="162.2" y="80.5" transform="rotate(-90 162.2 80.5)">10uF</text>
<text x="152.7" y="86.1">100M/1K</text>
<text x="153.8" y="87.6">R17</text>
<text x="170.2" y="85.6" transform="rotate(-90 170.2 85.6)">R18</text>
<text x="171.7" y="86.6" transform="rotate(-90 171.7 86.6)">470K1%</text>
<text x="181.4" y="87.6">10K1%</text>
<text x="182.1" y="86.1">R19</text>
<text x="195.3" y="89.7">R30</text>
<text x="203.2" y="89.7">R21</text>
<text x="194.9" y="91.1">1K1%</text>
<text x="202.8" y="91.1">1K1%</text>
<text x="156.6" y="98.2">10K1%</text>
<text x="157.4" y="96.7">R23</text>
<text x="170.2" y="96.1" transform="rotate(-90 170.2 96.1)">R22</text>
<text x="171.7" y="96.7" transform="rotate(-90 171.7 96.7)">1M1%</text>
<text x="187.9" y="98" transform="rotate(-90 187.9 98)">R24</text>
<text x="189.4" y="97.7" transform="rotate(-90 189.4 97.7)">NC</text>
<text x="209.1" y="98" transform="rotate(-90 209.1 98)">R25</text>
<text x="210.6" y="99" transform="rotate(-90 210.6 99)">470K1%</text>
<text x="66.4" y="135.6">R27</text>
<text x="66.4" y="137.1">DNI</text>
<text x="171.4" y="135.6">470K1%</text>
<text x="172.3" y="137.1">R26</text>
<text x="43" y="142.1" transform="rotate(-90 43 142.1)">R28</text>
<text x="44.5" y="142.2" transform="rotate(-90 44.5 142.2)">DNI</text>
<text x="46.5" y="142.1" transform="rotate(-90 46.5 142.1)">R29</text>
<text x="48" y="142.2" transform="rotate(-90 48 142.2)">DNI</text>
<text x="43.9" y="148.1" transform="rotate(-90 43.9 148.1)">C22</text>
<text x="47.4" y="148.1" transform="rotate(-90 47.4 148.1)">C23</text>
<text x="84.4" y="147.6" transform="rotate(-90 84.4 147.6)">22uF</text>
<text x="88.1" y="148.1" transform="rotate(-90 88.1 148.1)">C25</text>
<text x="95.1" y="148.1" transform="rotate(-90 95.1 148.1)">C27</text>
<text x="107.5" y="148.1" transform="rotate(-90 107.5 148.1)">C29</text>
<text x="111" y="148.1" transform="rotate(-90 111 148.1)">C30</text>
<text x="113.7" y="148.1" transform="rotate(-90 113.7 148.1)">C31</text>
<text x="43.8" y="152.9" transform="rotate(-90 43.8 152.9)">10uF</text>
<text x="47.3" y="152.9" transform="rotate(-90 47.3 152.9)">10uF</text>
<text x="84.5" y="152" transform="rotate(-90 84.5 152)">C24</text>
<text x="87.9" y="152.9" transform="rotate(-90 87.9 152.9)">10uF</text>
<text x="95" y="152.9" transform="rotate(-90 95 152.9)">10uF</text>
<text x="107.4" y="152.9" transform="rotate(-90 107.4 152.9)">10uF</text>
<text x="110.9" y="152.9" transform="rotate(-90 110.9 152.9)">10uF</text>
<text x="113.6" y="152.9" transform="rotate(-90 113.6 152.9)">10uF</text>
</g>
</svg>
